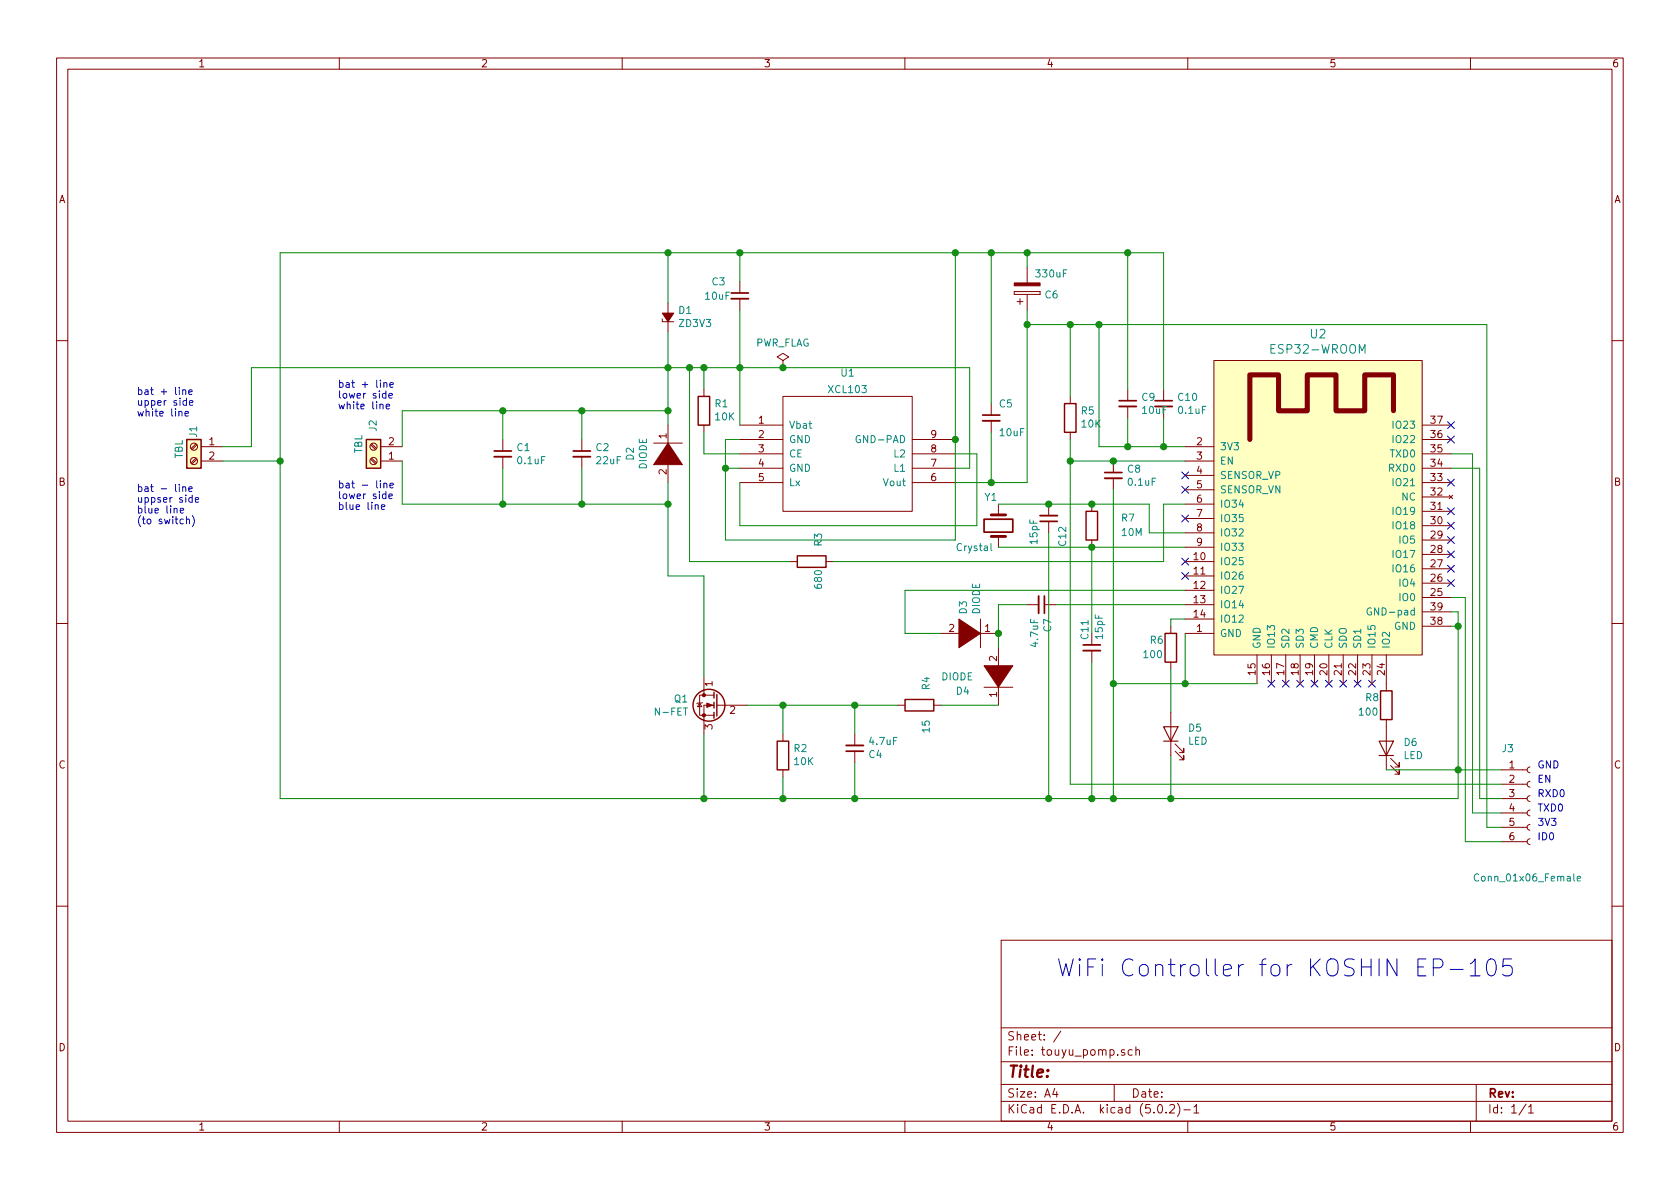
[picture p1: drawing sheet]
<svg xmlns="http://www.w3.org/2000/svg" width="297mm" height="210mm" viewBox="0 0 297 210" stroke-linecap="round" stroke-linejoin="round" font-family="sans-serif">
<g fill="none" stroke="#840000" stroke-width=".18">
<path d="M10 10.3h277v189.9h-277zM12 12.2h273v186.1h-273zM60 10.3v1.9M110 10.3v1.9M160 10.3v1.9M210 10.3v1.9M260 10.3v1.9M117.1 56.4v.5h2M118.1 53.6v5.1M130.8 49.8v2M130.8 52.8v2.1M179.3 51.6v.5z"/>
<path d="M179.3 51.6h4.6zM179.3 52.1h4.6zM179.8 53.3h1M180.3 52.8v1M181.6 47.2v2.8M181.6 52.1v2.8M183.9 51.6v.5zM10 60.2h2M34.6 78.5l-.8 .8M34.8 78.7l-.8 .8M35.6 79h3.8M65.5 78.7l.9 .8"/>
<path d="M65.7 78.5l.9 .8M67.3 79h3.8M88.9 77.7v2.1M102.9 77.7v2.1M115.6 78.4h5M118.1 75.2v3.8M124.5 68.8v1.3M124.5 75.2v1.2M130.8 75.2h7.6M130.8 77.7h7.6M138.4 70.1h22.9v20.3h-22.9zM138.4 63.7l1-.6-1-.6-1 .6 1 .6v1.3"/>
<path d="M138.4 65h.1M161.3 77.7h7.6M175.3 71.4v2M175.3 74.4v2M189.2 70.1v1.3M189.2 76.4v1.3M199.4 68.8v2.1M199.4 71.9v2M205.7 68.8v2.1M205.7 71.9v2M209.5 79h5.1M214.6 63.7h36.9v52.1h-36.9z"/>
<path d="M251.5 75.2h5M251.5 77.7h5M285 60.2h2M34.6 81l-.8 .9M34.8 81.2l-.8 .8M35.6 81.5h3.8M65.5 81.2l.9 .8M65.7 81l.9 .9M67.3 81.5h3.8M88.9 80.8v2M102.9 80.8v2M118.1 81.5v3.8"/>
<path d="M130.8 80.3h7.6M130.8 82.8h7.6M130.8 85.3h7.6M139.7 99.3h1.3M146 99.3h1.3M161.3 80.3h7.6M161.3 82.8h7.6M161.3 85.3h7.6M176.5 89.1v2M176.5 94.9v1.9M185.4 89.1v2.1M185.4 92.2v2"/>
<path d="M193 89.1v1.3M193 95.5v1.3M196.8 81.5v2.1M196.8 84.6v2M209.5 81.5h5.1M209.5 99.3h5.1M209.5 84.1h5.1M209.5 86.6h5.1M209.5 89.1h5.1M209.5 91.7h5.1M209.5 94.2h5.1M209.5 96.8h5.1"/>
<path d="M251.5 80.3h5M251.5 82.8h5M251.5 85.3h5M251.5 98h5M251.5 95.5h5M251.5 93h5M251.5 90.4h5M251.5 87.9h5M256.2 87.6l.6 .6M256.8 87.6l-.6 .6M10 110.3h2M124.5 119.6v3.3"/>
<path d="M166.4 112h3.8M172.7 112h3.8M173.4 109.5v5M176.5 114.5v3.9M181.6 106.9h2M184.7 106.9h2M193 112v2M193 115.1v2M207 110.7v1.3M207 117.1v1.3M209.5 106.9h5.1M209.5 112h5.1"/>
<path d="M209.5 101.8h5.1M209.5 104.4h5.1M209.5 109.5h5.1M222.2 115.8v5.1M224.8 115.8v5.1M227.3 115.8v5.1M229.9 115.8v5.1M232.4 115.8v5.1M234.9 115.8v5.1M237.5 115.8v5.1M240 115.8v5.1M242.6 115.8v5.1"/>
<path d="M245.1 115.8v6.4M251.5 105.7h5M251.5 103.1h5M251.5 100.6h5M251.5 110.7h5M251.5 108.2h5M285 110.3h2M123.7 124.3l.4 .7h-.8zM124.2 124.2l-.1 .1h-.8l-.1 .2M124.5 122.9h-.8v3.6h2.5M124.5 122.9h1.7M126.2 124.7h-1.7v5.1"/>
<path d="M126.7 124.7h.2M127 124.7h5.1M138.4 129.8v1.3M138.4 136.1v1.3M151.1 129.8v2M151.1 132.8v2.1M158.7 124.7h1.3M165.1 124.7h1.3M174 121.5h5.1M176.5 120.9v3.8M207 126v7.6M207.8 132.8l1.5 1.6v-.8v.8h-.8"/>
<path d="M207.8 131.6l1.5 1.5v-.8v.8h-.8M245.1 127.2v8.9M245.9 135.4l1.5 1.5v-.8v.8h-.8M245.9 134.1l1.5 1.5v-.7v.7h-.8M265.4 138.7h4.6M265.4 136.1h4.6M270.5 138.2l-.3 .1-.2 .3 .1 .4 .4 .2M270.5 135.6l-.3 .1-.2 .4 .1 .3 .4 .2M265.4 148.8h4.6M265.4 146.3h4.6M265.4 143.8h4.6M265.4 141.2h4.6"/>
<path d="M270.5 148.3l-.3 .1-.2 .4 .1 .3 .4 .2M270.5 145.8l-.3 .1-.2 .3 .1 .4 .4 .2M270.5 143.3l-.3 .1-.2 .3 .1 .4 .4 .2M270.5 140.7l-.3 .1-.2 .3 .1 .4 .4 .2M10 160.2h2M177 166.3h108v32h-108zM285 160.2h2M60 198.3v1.9M110 198.3v1.9M160 198.3v1.9M177 194.8h108M177 191.8h108"/>
<path d="M177 187.8h108M177 181.8h108M186.5 192.5l-.4 1h1M186.8 193v1M187.6 182.3l-1.3 2M197 191.8v3M198.8 185.7l-.3-.1-.2 .2v.2l.5 .2v.3h-.5M200.2 185.7l-.4-.1-.3 .3v.6l.3 .1 .4-.1M200.8 185.7l.2-.1 .4 .1 .1 .9M200.8 185.1v1.5M204.8 195.5l.4-.2a.94 .94 0 0 1 0 1.5 .79 .79 0 0 1-.4-1.3zM206.2 196.7v.1"/>
<path d="M206.8 195.5l.2-.2h.4l.2 .2 .1 .3-.1 .2-.8 .8h.9M208.2 195.1a1.71 1.71 0 0 1 0 2.3M209.3 196.3h1.2M210 198.3v1.9M211.1 195.8l.4-.5v1.5M211.1 196.8h.9M260 198.3v1.9M261 191.8v6.5M269.8 195.2l-1.2 2M270.3 195.8l.4-.5v1.5M270.3 196.8h.8"/>
<circle cx="34.3" cy="79" r=".63"/>
<circle cx="66" cy="79" r=".63"/>
<circle cx="34.3" cy="81.5" r=".63"/>
<circle cx="66" cy="81.5" r=".63"/>
</g>
<g fill="#840000" stroke="#840000" stroke-width=".18">
<path d="M179.3 50h4.6v.5h-4.6z"/>
<path d="M125 124.3l1 .4-1 .4z"/>
<path d="M118.1 78.4l2.5 3.8h-5z"/>
<path d="M169.5 109.5l3.9 2.5-3.9 2.5z"/>
<path d="M174 117.7h5.1l-2.6 3.8z"/>
<path d="M117.1 55.4h2l-1 1.5z"/>
<circle cx="124.5" cy="126.5" r=".28"/>
<circle cx="124.5" cy="122.9" r=".28"/>
</g>
<g fill="none" stroke="#840000" stroke-width=".25">
<path d="M33 77.7h2.6v5.1h-2.6zM64.8 77.7h2.5v5.1h-2.5zM123.4 70.1h2.1v5.1h-2.1zM188.2 71.4h2v5h-2zM141 98.3h5v2h-5zM192 90.4h2.1v5.1h-2.1zM206 112h2v5.1h-2zM126.2 122.4v1M126.2 124.2v1M126.2 126v1M126.7 122.8v3.8M137.4 131.1h2v5h-2z"/>
<path d="M160 123.7h5.1v2h-5.1zM244.1 122.2h2v5h-2z"/>
<circle cx="125.3" cy="124.7" r="2.82"/>
</g>
<path d="M152.1 77.1a.59 .59 0 0 0-.7 .6 .59 .59 0 0 0 .7 .5v-.5h-.2M175.2 96.1v1.1l.2 .2M242.4 107.6a.59 .59 0 0 0-.7 .5 .59 .59 0 0 0 .7 .6l.1-.5h-.3M261.4 154.7a.6 .6 0 0 0-.8 .4 .6 .6 0 0 0 .6 .7l.2-.1M278.9 155.4l.6-.1-.1-.3h-.4l-.1 .1v.6h.5" fill="none" stroke="#008484" stroke-width=".18"/>
<g fill="none" stroke="#008400" stroke-width=".18">
<path d="M118.1 44.7v8.9M118.1 58.7v16.5M130.8 44.7v5.1M130.8 54.9v20.3M168.9 44.7v50.8h-40.6v-17.8h2.5M175.3 44.7v26.7M181.6 57.4h81.3v88.9h2.5M181.6 54.9v30.4h-12.7M181.6 44.7v2.5M189.2 57.4v12.7M194.3 57.4v21.6h15.2M199.4 44.7v24.1"/>
<path d="M39.4 79h5v-14h127v17.8h-2.5M88.9 72.6v5.1M102.9 72.6v5.1M118.1 72.6h-47v6.4M121.9 65v34.3h17.8M124.5 76.4v3.9h6.3M124.5 65v3.8M175.3 76.4v8.9M189.2 77.7v61h76.2M199.4 73.9v5.1M205.7 68.8v-24.1h-156.2v96.5h208.3v-33h-1.3M205.7 73.9v5.1"/>
<path d="M39.4 81.5h10.1M71.1 81.5v7.6h47M88.9 82.8v6.3M102.9 82.8v6.3M118.1 85.3v16.5h6.4v17.8M128.3 82.8h2.5M168.9 80.3h3.8v12.7h-41.9v-7.7M176.5 89.1h26.7v5.1h6.3M176.5 96.8h33M185.4 94.2v47M189.2 81.5h20.3M193 96.8v15.2"/>
<path d="M196.8 86.6v54.6M209.5 89.1h-3.8v10.2h-58.4M256.5 80.3h3.8v63.5h5.1M256.5 82.8h5.1v58.4h3.8M181.6 106.9h-5.1v7.6M186.7 106.9h22.8M193 117.1v24.1M207 118.4v7.6M209.5 112v8.9M209.5 104.4h-49.5v7.6h6.4M209.5 109.5h-2.5v1.2M256.5 105.7h2.6v43.1h6.3"/>
<path d="M256.5 110.7h1.3M124.5 129.8v11.4M132.1 124.7h26.6M138.4 124.7v5.1M138.4 137.4v3.8M151.1 124.7v5.1M151.1 134.9v6.3M166.4 124.7h10.1M196.8 120.9h25.4M207 133.6v7.6M245.1 136.1h20.3"/>
</g>
<path d="M129.3 52.8h3M173.7 74.4h3.1M197.9 71.9h3M204.2 71.9h3.1M87.4 80.8h3M101.3 80.8h3.1M183.9 91.2h3M195.3 84.6h3.1M183.6 105.4v3.1M191.5 115.1h3.1M149.6 131.8h3.1" fill="none" stroke="#840000" stroke-width=".33"/>
<path d="M129.3 51.8h3M87.4 79.8h3M101.3 79.8h3.1M173.7 73.4h3.1M197.9 70.9h3M204.2 70.9h3.1M174 91.8h5.1v2.3h-5.1zM183.9 92.2h3M195.3 83.6h3.1M184.7 105.4v3.1M191.5 114h3.1M149.6 132.8h3.1" fill="none" stroke="#840000" stroke-width=".3"/>
<g fill="#008400" stroke="#008400" stroke-width=".25">
<circle cx="205.7" cy="79" r=".51"/>
<circle cx="189.2" cy="81.5" r=".51"/>
<circle cx="199.4" cy="79" r=".51"/>
<circle cx="196.9" cy="81.5" r=".51"/>
<circle cx="209.6" cy="120.9" r=".51"/>
<circle cx="196.9" cy="120.9" r=".51"/>
<circle cx="124.5" cy="141.2" r=".51"/>
<circle cx="199.4" cy="44.7" r=".51"/>
<circle cx="196.9" cy="141.2" r=".51"/>
<circle cx="257.8" cy="136.1" r=".51"/>
<circle cx="207" cy="141.2" r=".51"/>
<circle cx="257.8" cy="110.7" r=".51"/>
<circle cx="175.3" cy="44.7" r=".51"/>
<circle cx="168.9" cy="44.7" r=".51"/>
<circle cx="181.6" cy="44.7" r=".51"/>
<circle cx="181.6" cy="57.4" r=".51"/>
<circle cx="138.4" cy="141.2" r=".51"/>
<circle cx="151.1" cy="141.2" r=".51"/>
<circle cx="151.1" cy="124.7" r=".51"/>
<circle cx="138.4" cy="124.7" r=".51"/>
<circle cx="176.5" cy="112" r=".51"/>
<circle cx="124.5" cy="65" r=".51"/>
<circle cx="130.8" cy="65" r=".51"/>
<circle cx="128.3" cy="82.8" r=".51"/>
<circle cx="168.9" cy="77.7" r=".51"/>
<circle cx="130.8" cy="44.7" r=".51"/>
<circle cx="175.3" cy="85.3" r=".51"/>
<circle cx="194.3" cy="57.4" r=".51"/>
<circle cx="189.2" cy="57.4" r=".51"/>
<circle cx="102.9" cy="72.6" r=".51"/>
<circle cx="102.9" cy="89.1" r=".51"/>
<circle cx="49.5" cy="81.5" r=".51"/>
<circle cx="118.1" cy="72.6" r=".51"/>
<circle cx="118.1" cy="89.1" r=".51"/>
<circle cx="88.9" cy="72.6" r=".51"/>
<circle cx="88.9" cy="89.1" r=".51"/>
<circle cx="138.4" cy="65" r=".51"/>
<circle cx="118.1" cy="65" r=".51"/>
<circle cx="121.9" cy="65" r=".51"/>
<circle cx="118.1" cy="44.7" r=".51"/>
<circle cx="193" cy="96.8" r=".51"/>
<circle cx="193" cy="89.1" r=".51"/>
<circle cx="185.4" cy="141.2" r=".51"/>
<circle cx="185.4" cy="89.1" r=".51"/>
<circle cx="193" cy="141.2" r=".51"/>
</g>
<g fill="none" stroke="#000084" stroke-width=".18">
<path d="M255.9 77.1l1.2 1.2M255.9 74.6l1.2 1.2M257.1 77.1l-1.2 1.2M257.1 74.6l-1.2 1.2M208.9 83.5l1.3 1.2M208.9 86l1.3 1.2M208.9 98.7l1.3 1.2M208.9 91.1l1.3 1.2M210.2 83.5l-1.3 1.2M210.2 86l-1.3 1.2M210.2 98.7l-1.3 1.2M210.2 91.1l-1.3 1.2"/>
<path d="M255.9 84.7l1.2 1.2M255.9 89.8l1.2 1.2M255.9 92.3l1.2 1.3M255.9 94.9l1.2 1.2M255.9 97.4l1.2 1.2M255.9 100l1.2 1.2M257.1 84.7l-1.2 1.2M257.1 89.8l-1.2 1.2M257.1 92.3l-1.2 1.3M257.1 94.9l-1.2 1.2M257.1 97.4l-1.2 1.2M257.1 100l-1.2 1.2"/>
<path d="M208.9 101.2l1.3 1.3M210.2 101.2l-1.3 1.3M255.9 102.5l1.2 1.2M257.1 102.5l-1.2 1.2M224.2 120.3l1.2 1.2M225.4 120.3l-1.2 1.2M226.7 120.3l1.2 1.2M227.9 120.3l-1.2 1.2M229.3 120.3l1.2 1.2M230.5 120.3l-1.2 1.2M231.8 120.3l1.2 1.2M233 120.3l-1.2 1.2"/>
<path d="M234.3 120.3l1.3 1.2M235.6 120.3l-1.3 1.2M236.9 120.3l1.2 1.2M238.1 120.3l-1.2 1.2M239.4 120.3l1.2 1.2M240.6 120.3l-1.2 1.2M242 120.3l1.2 1.2M243.2 120.3l-1.2 1.2"/>
</g>
<g fill="none" stroke="#0000c2" stroke-width=".18">
<path d="M31.6 72.9l.2-.2 .3 .1 .1 .8M32.3 69.1l.2-.2 .3 .1v.8M32.3 68.9v.9M32.7 73.1l.6-.1v-.2l-.4-.1-.2 .2 .1 .6h.5M33 70.9l-.4-.1-.2 .3 .1 .5h.5M33 70.4v1.3M33.4 69.3l.6-.1-.1-.2-.3-.1-.2 .2 .1 .6h.4M33.5 71.2l.6-.1v-.2l-.4-.1-.2 .2 .1 .6h.5M67.2 71.6l.2-.1h.3v.8M67.9 67.8l.1-.1h.4v.8M67.9 67.7v.8M68.2 69.6h-.3l-.3 .2 .1 .6h.5"/>
<path d="M68.2 69.1v1.3M68.3 71.9l.6-.1-.1-.3h-.3l-.2 .1 .1 .7h.4M68.8 70l.6-.1-.1-.3h-.4l-.1 .1v.7h.5M68.9 68.1l.6-.1v-.3h-.4l-.2 .1 .1 .6h.5M30.8 90l.2-.1h.3v.8M31.7 85.6v.2M31.7 86.1v.8M31.9 90.3l.6-.1-.1-.3h-.3l-.2 .2v.6h.5M32.3 86.2l.2-.1h.3v.8M32.3 86.1v.8M33 91.9l.1-.1h.4v.8M33 91.4v1.2"/>
<path d="M33.4 86.5l.6-.1-.1-.3h-.3l-.2 .2 .1 .6h.4M34 88h-.4l-.2 .2 .1 .6h.5M34 91.2a1.4 1.4 0 0 1 0 1.9M34 87.5v1.3M34.5 88.4l.6-.1v-.3h-.4l-.2 .2 .1 .6h.5M66.3 89.4l.2-.2 .3 .1 .1 .8M67.3 85v.1M67.3 85.4v.9M67.4 89.7l.6-.1v-.3l-.4-.1-.2 .2 .1 .6h.5M67.9 85.6l.1-.2 .4 .1v.8M67.9 85.4v.9M68.2 87.4l-.3-.1-.3 .3 .1 .5h.5"/>
<path d="M68.2 86.9v1.3M68.8 87.8l.6-.2-.1-.2-.4-.1-.1 .2v.6h.5M68.9 85.8l.6-.1v-.2l-.4-.1-.2 .2 .1 .6h.5M253.4 171.1h1.2a.82 .82 0 0 0 .5-.7 .82 .82 0 0 0-.5-.8h-1.2v3M256.4 171.4h2.3M260 170.4l.6-.4 .2-.4v3M260 172.6h1.7M263.1 169.8a.71 .71 0 0 1 .7-.2 .71 .71 0 0 1 .6 .5 1.81 1.81 0 0 1-.6 2.5 .77 .77 0 0 1-.8-.6 2.42 2.42 0 0 1 .1-2.2zM267.3 169.6h-1.5l-.1 1.4 .4-.3h.7l.3 .1 .3 .5-.1 1-.5 .3h-.7l-.4-.3"/>
</g>
<g fill="#ffffc2" stroke="#ffffc2" stroke-width=".18">
<path d="M33 77.7h2.6v5.1h-2.6z"/>
<path d="M64.8 77.7h2.5v5.1h-2.5z"/>
<path d="M214.6 63.7h36.9v52.1h-36.9z"/>
</g>
<path d="M205.7 128.5h2.6l-1.3 2.6zM205.7 131.1h2.6M243.8 131.1h2.6l-1.3 2.5zM243.8 133.6h2.6" fill="none" stroke="#840000" stroke-width=".2"/>
<path d="M175.3 91.1h2.5M175.3 94.9h2.5" fill="none" stroke="#840000" stroke-width=".51"/>
<path d="M246.4 72.6v-6.3h-5.1v6.3h-5.1v-6.3h-5.1v6.3h-5v-6.3h-5.1v11.4" fill="none" stroke="#840000" stroke-width=".89"/>
<text font-size="4.2" fill="#0000c2" x="186.7" y="172.7">WiFi Controller for KOSHIN EP-105</text>
<text font-size="2.8" fill="#840000" x="178" y="190.5">Title:</text>
<g font-size="2.1" fill="#008484">
<text x="231.7" y="59.8">U2</text>
<text x="225.1" y="62.5">ESP32-WROOM</text>
</g>
<g font-size="2.1" fill="#840000">
<text x="178" y="184">Sheet: /</text>
<text x="178" y="186.7">File: touyu_pomp.sch</text>
<text x="178" y="196.9">KiCad E.D.A. kicad (5.0.2)-1</text>
<text x="178" y="194.1">Size: A4</text>
<text x="200" y="194.1">Date:</text>
<text x="263" y="194.1">Rev:</text>
<text x="263" y="196.9">Id: 1/1</text>
</g>
<g font-size="1.8" fill="#840000">
<text x="35" y="11.9">1</text>
<text x="85" y="11.9">2</text>
<text x="135" y="11.9">3</text>
<text x="185" y="11.9">4</text>
<text x="235" y="11.9">5</text>
<text x="285" y="11.9">6</text>
<text x="10.4" y="35.9">A</text>
<text x="285.4" y="35.9">A</text>
<text x="117.9" y="77.6" transform="rotate(-90 117.9 77.6)">1</text>
<text x="134.1" y="74.9">1</text>
<text x="134.1" y="77.5">2</text>
<text x="164.6" y="77.5">9</text>
<text x="253" y="77.5">36</text>
<text x="253" y="74.9">37</text>
<text x="37" y="78.7">1</text>
<text x="37" y="81.3">2</text>
<text x="68.7" y="81.3">1</text>
<text x="68.7" y="78.7">2</text>
<text x="117.9" y="83.9" transform="rotate(-90 117.9 83.9)">2</text>
<text x="134.1" y="80">3</text>
<text x="134.1" y="82.5">4</text>
<text x="164.6" y="82.5">7</text>
<text x="164.6" y="80">8</text>
<text x="211.6" y="78.7">2</text>
<text x="211.6" y="81.3">3</text>
<text x="211.6" y="83.8">4</text>
<text x="253" y="82.5">34</text>
<text x="253" y="80">35</text>
<text x="10.4" y="85.9">B</text>
<text x="134.1" y="85.1">5</text>
<text x="164.6" y="85.1">6</text>
<text x="211.6" y="86.4">5</text>
<text x="211.6" y="88.9">6</text>
<text x="253" y="87.6">32</text>
<text x="253" y="85.1">33</text>
<text x="285.4" y="85.9">B</text>
<text x="211.6" y="91.4">7</text>
<text x="211.6" y="94">8</text>
<text x="253" y="95.2">29</text>
<text x="253" y="92.7">30</text>
<text x="253" y="90.2">31</text>
<text x="211.1" y="99.1">10</text>
<text x="211.1" y="101.6">11</text>
<text x="211.6" y="96.5">9</text>
<text x="253" y="100.3">27</text>
<text x="253" y="97.8">28</text>
<text x="211.1" y="104.1">12</text>
<text x="211.1" y="106.7">13</text>
<text x="253" y="105.4">25</text>
<text x="253" y="102.9">26</text>
<text x="253" y="107.9">39</text>
<text x="167.8" y="111.8">2</text>
<text x="174.1" y="111.8">1</text>
<text x="211.1" y="109.2">14</text>
<text x="211.6" y="111.8">1</text>
<text x="253" y="110.5">38</text>
<text x="176.3" y="116.9" transform="rotate(-90 176.3 116.9)">2</text>
<text x="222" y="119.3" transform="rotate(-90 222 119.3)">15</text>
<text x="224.5" y="119.3" transform="rotate(-90 224.5 119.3)">16</text>
<text x="227.1" y="119.3" transform="rotate(-90 227.1 119.3)">17</text>
<text x="229.6" y="119.3" transform="rotate(-90 229.6 119.3)">18</text>
<text x="232.2" y="119.3" transform="rotate(-90 232.2 119.3)">19</text>
<text x="234.7" y="119.3" transform="rotate(-90 234.7 119.3)">20</text>
<text x="237.2" y="119.3" transform="rotate(-90 237.2 119.3)">21</text>
<text x="239.8" y="119.3" transform="rotate(-90 239.8 119.3)">22</text>
<text x="242.3" y="119.3" transform="rotate(-90 242.3 119.3)">23</text>
<text x="244.9" y="119.3" transform="rotate(-90 244.9 119.3)">24</text>
<text x="126" y="121.4" transform="rotate(-90 126 121.4)">1</text>
<text x="176.3" y="123.3" transform="rotate(-90 176.3 123.3)">1</text>
<text x="126" y="129" transform="rotate(-90 126 129)">3</text>
<text x="129.1" y="126.2">2</text>
<text x="10.4" y="135.9">C</text>
<text x="266.9" y="135.9">1</text>
<text x="285.4" y="135.9">C</text>
<text x="266.9" y="138.4">2</text>
<text x="266.9" y="141">3</text>
<text x="266.9" y="143.5">4</text>
<text x="266.9" y="146">5</text>
<text x="266.9" y="148.6">6</text>
<text x="10.4" y="185.9">D</text>
<text x="285.4" y="185.9">D</text>
<text x="35" y="199.9">1</text>
<text x="85" y="199.9">2</text>
<text x="135" y="199.9">3</text>
<text x="185" y="199.9">4</text>
<text x="235" y="199.9">5</text>
<text x="285" y="199.9">6</text>
</g>
<g font-size="1.8" fill="#008484">
<text x="124.8" y="53">10uF</text>
<text x="125.9" y="50.5">C3</text>
<text x="183.3" y="49.1">330uF</text>
<text x="184.8" y="52.8">C6</text>
<text x="120" y="55.5">D1</text>
<text x="120.2" y="57.8">ZD3V3</text>
<text x="133.5" y="61.3">PWR_FLAG</text>
<text x="146.6" y="69.5">XCL103</text>
<text x="148.7" y="66.6">U1</text>
<text x="201.9" y="70.9">C9</text>
<text x="208.4" y="70.9">C10</text>
<text x="34.8" y="77.3" transform="rotate(-90 34.8 77.3)">J1</text>
<text x="66.6" y="76.2" transform="rotate(-90 66.6 76.2)">J2</text>
<text x="126.4" y="72">R1</text>
<text x="126.5" y="74.3">10K</text>
<text x="139.4" y="75.8">Vbat</text>
<text x="176.7" y="72.1">C5</text>
<text x="176.9" y="77.1">10uF</text>
<text x="191.2" y="73.3">R5</text>
<text x="191.3" y="75.6">10K</text>
<text x="202.1" y="73.2">10uF</text>
<text x="208.5" y="73.2">0.1uF</text>
<text x="246.6" y="75.8">IO23</text>
<text x="32.3" y="81.1" transform="rotate(-90 32.3 81.1)">TBL</text>
<text x="64.1" y="80.2" transform="rotate(-90 64.1 80.2)">TBL</text>
<text x="91.4" y="79.8">C1</text>
<text x="91.6" y="82.1">0.1uF</text>
<text x="105.4" y="79.8">C2</text>
<text x="105.5" y="82.1">22uF</text>
<text x="112.1" y="81.4" transform="rotate(-90 112.1 81.4)">D2</text>
<text x="114.4" y="83" transform="rotate(-90 114.4 83)">DIODE</text>
<text x="139.4" y="78.4">GND</text>
<text x="139.4" y="80.9">CE</text>
<text x="139.4" y="83.4">GND</text>
<text x="152" y="78.4">GND-PAD</text>
<text x="158.2" y="83.4">L1</text>
<text x="158.2" y="80.9">L2</text>
<text x="199.4" y="83.6">C8</text>
<text x="215.6" y="79.6">3V3</text>
<text x="215.6" y="82.2">EN</text>
<text x="245.7" y="83.4">RXD0</text>
<text x="245.9" y="80.9">TXD0</text>
<text x="246.6" y="78.4">IO22</text>
<text x="139.4" y="86">Lx</text>
<text x="156.3" y="86">Vout</text>
<text x="174.1" y="88.6">Y1</text>
<text x="199.6" y="85.9">0.1uF</text>
<text x="215.6" y="84.7">SENSOR_VP</text>
<text x="215.6" y="87.2">SENSOR_VN</text>
<text x="215.6" y="89.8">IO34</text>
<text x="246.6" y="86">IO21</text>
<text x="247.9" y="88.5">NC</text>
<text x="198.3" y="92.2">R7</text>
<text x="198.4" y="94.8">10M</text>
<text x="215.6" y="92.3">IO35</text>
<text x="215.6" y="94.9">IO32</text>
<text x="246.6" y="93.6">IO18</text>
<text x="246.6" y="91.1">IO19</text>
<text x="145.3" y="96.6" transform="rotate(-90 145.3 96.6)">R3</text>
<text x="169.3" y="97.5">Crystal</text>
<text x="183.4" y="96.1" transform="rotate(-90 183.4 96.1)">15pF</text>
<text x="188.5" y="96.5" transform="rotate(-90 188.5 96.5)">C12</text>
<text x="215.6" y="99.9">IO25</text>
<text x="215.6" y="97.4">IO33</text>
<text x="246.6" y="101.2">IO16</text>
<text x="246.6" y="98.7">IO17</text>
<text x="247.6" y="96.1">IO5</text>
<text x="145.3" y="104" transform="rotate(-90 145.3 104)">680</text>
<text x="215.6" y="102.5">IO26</text>
<text x="215.6" y="105">IO27</text>
<text x="215.6" y="107.6">IO14</text>
<text x="247.6" y="106.3">IO0</text>
<text x="247.6" y="103.8">IO4</text>
<text x="171" y="108.6" transform="rotate(-90 171 108.6)">D3</text>
<text x="173.3" y="108.7" transform="rotate(-90 173.3 108.7)">DIODE</text>
<text x="185.9" y="111.7" transform="rotate(-90 185.9 111.7)">C7</text>
<text x="192.5" y="113" transform="rotate(-90 192.5 113)">C11</text>
<text x="195" y="112.9" transform="rotate(-90 195 112.9)">15pF</text>
<text x="203.4" y="113.8">R6</text>
<text x="215.6" y="112.6">GND</text>
<text x="215.6" y="110.1">IO12</text>
<text x="242.8" y="108.8">GND-pad</text>
<text x="246.5" y="111.4">GND</text>
<text x="183.6" y="114.3" transform="rotate(-90 183.6 114.3)">4.7uF</text>
<text x="202.3" y="116.4">100</text>
<text x="222.9" y="114.8" transform="rotate(-90 222.9 114.8)">GND</text>
<text x="225.4" y="114.8" transform="rotate(-90 225.4 114.8)">IO13</text>
<text x="228" y="114.8" transform="rotate(-90 228 114.8)">SD2</text>
<text x="230.5" y="114.8" transform="rotate(-90 230.5 114.8)">SD3</text>
<text x="233" y="114.8" transform="rotate(-90 233 114.8)">CMD</text>
<text x="235.6" y="114.8" transform="rotate(-90 235.6 114.8)">CLK</text>
<text x="238.1" y="114.8" transform="rotate(-90 238.1 114.8)">SDO</text>
<text x="240.7" y="114.8" transform="rotate(-90 240.7 114.8)">SD1</text>
<text x="243.2" y="114.8" transform="rotate(-90 243.2 114.8)">IO15</text>
<text x="245.7" y="114.8" transform="rotate(-90 245.7 114.8)">IO2</text>
<text x="119.3" y="124.2">Q1</text>
<text x="164.4" y="122" transform="rotate(-90 164.4 122)">R4</text>
<text x="166.4" y="120.3">DIODE</text>
<text x="169.1" y="122.9">D4</text>
<text x="241.5" y="124">R8</text>
<text x="116.1" y="126.5">N-FET</text>
<text x="153.8" y="131.7">4.7uF</text>
<text x="164.4" y="129.5" transform="rotate(-90 164.4 129.5)">15</text>
<text x="210" y="131.7">LED</text>
<text x="210.2" y="129.4">D5</text>
<text x="240.4" y="126.5">100</text>
<text x="248.3" y="131.9">D6</text>
<text x="140.4" y="133">R2</text>
<text x="140.5" y="135.3">10K</text>
<text x="153.7" y="134.1">C4</text>
<text x="248.1" y="134.2">LED</text>
<text x="265.6" y="133">J3</text>
<text x="261.3" y="155.9">Conn_01x06_Female</text>
</g>
<g font-size="1.8" fill="#0000c2">
<text x="24.1" y="69.8">bat + line</text>
<text x="24.1" y="71.7">upper side</text>
<text x="59.7" y="68.6">bat + line</text>
<text x="59.7" y="70.5">lower side</text>
<text x="24.1" y="73.7">white line</text>
<text x="59.7" y="72.4">white line</text>
<text x="24.1" y="87">bat - line</text>
<text x="24.1" y="88.9">uppser side</text>
<text x="59.7" y="86.4">bat - line</text>
<text x="59.7" y="88.3">lower side</text>
<text x="24.1" y="90.8">blue line</text>
<text x="24.1" y="92.7">(to switch)</text>
<text x="59.7" y="90.2">blue line</text>
<text x="271.8" y="135.9">GND</text>
<text x="271.8" y="138.4">EN</text>
<text x="271.8" y="141">RXD0</text>
<text x="271.8" y="143.5">TXD0</text>
<text x="271.8" y="146">3V3</text>
<text x="271.8" y="148.6">ID0</text>
</g>
</svg>
